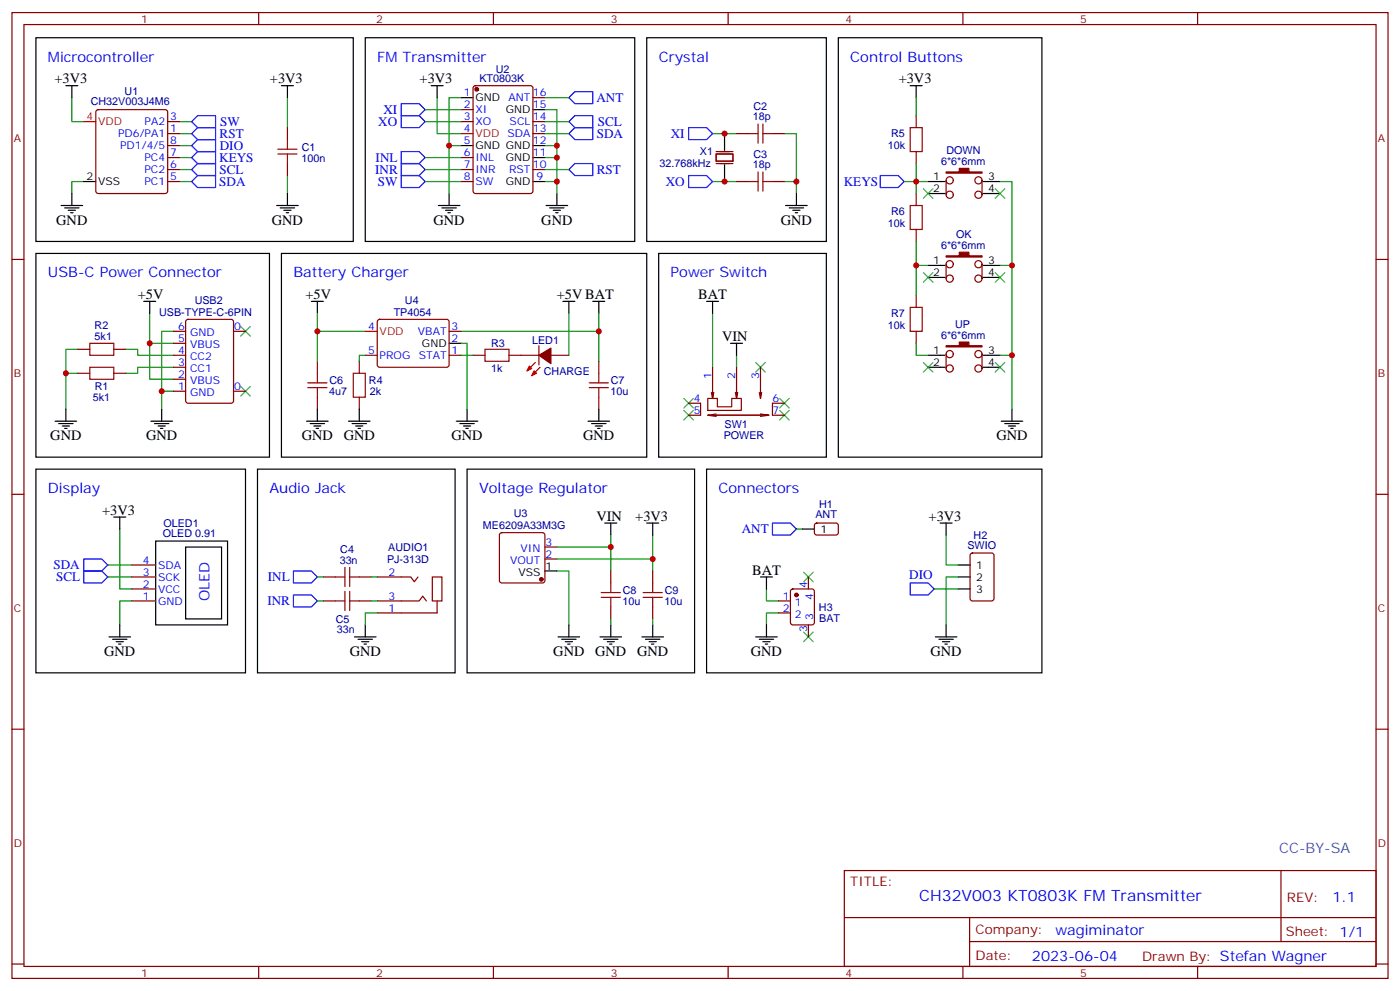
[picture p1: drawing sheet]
<svg xmlns="http://www.w3.org/2000/svg" width="412mm" height="292mm" viewBox="0 0 412 292" stroke-linecap="round" stroke-linejoin="round" font-family="sans-serif">
<g fill="none" stroke="#870000" stroke-width=".35">
<path d="M3.5 3.7h405.4v284.3h-405.4zM7.1 7.2h398.2v277.3h-398.2zM76.2 3.7v3.5M145.3 3.7v3.5M214.5 3.7v3.5M283.6 3.7v3.5M352.8 3.7v3.5M28.5 32.5l.4-.2h19.8l.5 .2 .2 .5v23.3l-.2 .5-.5 .2h-19.8l-.5-.3-.2-.4v-23.3zM49.4 39.3h3.5M49.4 35.8h3.5M84.7 37.6v3.5M135.8 35.8h3.5"/>
<path d="M135.8 32.3h3.5M139.6 25.4l.5-.2h16.2l.6 .5 .1 30.6-.5 .6-16.4 .1-.7-.5-.1-30.6zM157 39.3h3.5M157 35.8h3.5M157 28.8h3.5M217 39.3h3.5M227.5 39.3h3.6M269.9 34v3.6M49.4 53.4h3.5M49.4 49.9h3.5M49.4 46.4h3.5M49.4 42.9h3.5"/>
<path d="M84.7 48.2v3.5M135.8 53.4h3.5M135.8 49.9h3.5M135.8 46.4h3.5M157 49.9h3.5M211 45.3h4.9v2.1h-4.9zM211 44.6h4.9M211 48.2h4.9M217 53.4h3.5M227.5 53.4h3.6M269.9 44.6v3.6M269.9 57v3.5"/>
<path d="M278.7 53.1v4.2M289.3 53.1v4.2M3.5 76.4h3.6M269.9 67.6v3.5M278.7 77.8v4.2M289.3 77.8v4.2M405.3 76.4h3.6M51.2 97.5h3.5M54.9 94.2l.5-.2h12.7l.6 .4 .1 23.6-.5 .7h-12.9l-.7-.5v-23.5zM68.8 97.5h3.5M111.4 94.2l.4-.2 20.1 .1 .4 .6-.1 13-.6 .4h-20l-.5-.7v-12.7zM132.3 97.5h3.5"/>
<path d="M269.9 87v3.5M269.9 97.5v3.6M22.9 109.9h3.6M22.9 102.8h3.6M33.5 109.9h3.5M33.5 102.8h3.5M51.2 104.6h3.5M51.2 115.2h3.5M51.2 111.7h3.5M51.2 108.1h3.5M51.2 101.1h3.5M68.8 115.2h3.5"/>
<path d="M93.5 106.4v3.5M93.5 116.9v3.6M105.8 106.4v3.5M105.8 116.9v3.6M107.6 104.6h3.5M132.3 104.6h3.5M139.3 104.6h3.6M149.9 104.6h8.8M158.7 101.8v5.6M162.3 104.6h5.3M176.4 106.4v3.5M176.4 116.9v3.6"/>
<path d="M202.8 118.7h3.6v3.5h-3.6M208.5 117.3h2.8v2.5h4.2v-2.5h2.9v3.5h-9.9zM209.5 115.5l.4 1.8M209.9 108.1v9.2l.4-1.8M216.6 115.5l.4 1.8M217 108.1v9.2l.3-1.8M223.7 115.5l.3 1.8M224 108.1v9.2l.4-1.8M231.1 118.7h-3.6v3.5h3.6M278.7 104.2v4.3M289.3 104.2v4.3M211 121.9l-2.5 .3"/>
<path d="M224 122.2h-15.5l2.5 .4M224 121.9l2.5 .3h-16.6M226.5 122.2l-2.5 .4M3.5 145.5h3.6M147.3 157l.5-.2h12l.5 .2 .2 .5v13.4l-.2 .5-.5 .2h-12l-.5-.2-.2-.5v-13.4zM240.1 154.2l.5-.2h5.9l.4 .7v2.4l-.7 .4-5.9-.1-.4-.6v-2.1zM405.3 145.5h3.6M38.8 176.9h7.1M38.8 169.9h7.1M38.8 173.4h7.1M38.8 166.3h7.1M95.2 176.9h3.6"/>
<path d="M95.2 169.9h3.6M105.8 176.9h3.6M105.8 169.9h3.6M111.1 176.9h12.4l1-1.4 1.1 1.4M111.1 169.9h9.9l1.1 1.4 1-1.4M127.4 169.9h2.8v7h-2.8zM128.8 176.9v3.5h-17.7M160.5 164.6h3.5M160.5 161h3.5M179.9 168.1v3.5M179.9 178.7v3.5M192.3 168.1v3.5"/>
<path d="M192.3 178.7v3.5M229.3 176.9h3.5M233.1 173.6l.4-.2h5.7l.6 .4 .1 9.5-.5 .6-5.9 .1-.6-.5-.1-9.4zM238.1 169.9v3.5M286 163l.5-.2h5.6l.7 .4v13l-.5 .7h-5.8l-.7-.4v-13zM229.3 180.4h3.5M238.1 184v3.5M3.5 214.7h3.6M405.3 214.7h3.6M248.7 256.3h156.6v28.2h-156.6zM377.3 256.3v20.9M248.7 270.1h156.5"/>
<path d="M285.6 277.2h119.6M285.6 270.1v14.2M3.5 283.8h3.6M76.2 284.5v3.5M145.3 284.5v3.5M214.5 284.5v3.5M283.6 284.5v3.5M352.8 284.5v3.5M405.3 283.8h3.6"/>
<circle cx="279.8" cy="53.1" r="1.06"/>
<circle cx="279.8" cy="57.3" r="1.06"/>
<circle cx="288.2" cy="57.3" r="1.06"/>
<circle cx="288.2" cy="53.1" r="1.06"/>
<circle cx="279.8" cy="77.8" r="1.06"/>
<circle cx="288.2" cy="77.8" r="1.06"/>
<circle cx="279.8" cy="82" r="1.06"/>
<circle cx="288.2" cy="82" r="1.06"/>
<circle cx="279.8" cy="104.2" r="1.06"/>
<circle cx="279.8" cy="108.5" r="1.06"/>
<circle cx="288.2" cy="104.2" r="1.06"/>
<circle cx="288.2" cy="108.5" r="1.06"/>
</g>
<g fill="none" stroke="#000" stroke-width=".35">
<path d="M10.6 11.1h93.5v60h-93.5zM107.6 11.1h79.4v60h-79.4zM190.5 11.1h52.9v60h-52.9zM246.9 11.1h60v123.5h-60zM19.4 25.2h3.5M21.2 25.2v3.6M82.9 25.2h3.5M84.7 25.2v3.6M127 25.2h3.5M128.8 25.2v3.6M135.8 28.8h3.5M157 32.3h3.5"/>
<path d="M213.4 39.3v5M268.1 25.2h3.5M269.9 25.2v3.6M21.2 57v3.5M24.7 53.4h3.5M84.7 57v3.5M132.3 57v3.5M135.8 42.9h3.5M157 53.4h3.5M157 42.9h3.5M157 46.4h3.5M164 57v3.5"/>
<path d="M213.4 48.5v4.9M234.6 57v3.5M273.4 53.4h4.9M273.4 57h4.9M289.6 53.4h5M289.6 57h5M10.6 74.6h68.8v60h-68.8zM18 60.5h6.3M19 61.2h4.3M20.1 61.9h2.1M20.8 62.6h.7M81.5 60.5h6.3"/>
<path d="M82.5 61.2h4.3M82.9 74.6h107.6v60h-107.6zM83.6 61.9h2.1M84.3 62.6h.7M129.1 60.5h6.4M130.2 61.2h4.2M131.2 61.9h2.1M131.9 62.6h.7M160.9 60.5h6.3M161.9 61.2h4.3M163 61.9h2.1M163.7 62.6h.7"/>
<path d="M194 74.6h49.4v60h-49.4zM231.4 60.5h6.4M232.5 61.2h4.2M233.5 61.9h2.2M234.2 62.6h.7M273.4 78.1h4.9M289.6 78.1h5M42.3 88.7h3.6M44.1 88.7v3.6M91.7 88.7h3.5M93.5 88.7v3.6M165.8 88.7h3.5"/>
<path d="M167.6 88.7v3.6M174.6 88.7h3.6M176.4 88.7v3.6M208.1 88.7h3.6M209.9 88.7v3.6M273.4 81.7h4.9M289.6 81.7h5M132.3 101.1h3.5M215.2 101.1h3.5M217 101.1v3.5M273.4 104.6h4.9M273.4 108.1h4.9"/>
<path d="M289.6 104.6h5M289.6 108.1h5M10.6 138.1h61.7v60h-61.7zM16.2 124h6.4M17.3 124.7h4.2M18.3 125.4h2.2M19 126.1h.8M19.4 120.5v3.5M44.4 124h6.4M45.5 124.7h4.2M46.6 125.4h2.1M47.3 126.1h.7"/>
<path d="M47.6 120.5v3.5M75.8 138.1h58.3v60h-58.3zM90.3 124h6.4M91.4 124.7h4.2M92.4 125.4h2.1M93.1 126.1h.7M93.5 120.5v3.5M102.7 124h6.3M103.7 124.7h4.2M104.8 125.4h2.1M105.5 126.1h.7M105.8 120.5v3.5"/>
<path d="M134.4 124h6.4M135.5 124.7h4.2M136.5 125.4h2.1M137.2 126.1h.7M137.6 138.1h67v60h-67zM137.6 120.5v3.5M173.2 124h6.4M174.3 124.7h4.2M175.3 125.4h2.1M176 126.1h.7M176.4 120.5v3.5M208.1 138.1h98.8v60h-98.8z"/>
<path d="M294.9 124h6.4M296 124.7h4.2M297 125.4h2.2M297.7 126.1h.7M298.1 120.5v3.5M33.5 152.2h3.5M35.3 152.2v3.6M45.9 159.3h21.1v24.7h-21.1zM178.2 154h3.5M179.9 154v3.5M190.5 154h3.5M192.3 154v3.5"/>
<path d="M236.4 155.8h3.5M276.9 154h3.6M278.7 154v3.5M54.7 161h10.6v21.2h-10.6zM160.5 168.1h3.5M224 169.9h3.5M225.8 169.9v3.5M282.2 173.4h3.6M282.2 166.3h3.6M282.2 169.9h3.6M32.1 187.5h6.4M33.2 188.2h4.2"/>
<path d="M34.2 188.9h2.1M34.9 189.6h.7M35.3 184v3.5M104.4 187.5h6.4M105.5 188.2h4.2M106.5 188.9h2.2M107.2 189.6h.7M107.6 184v3.5M164.4 187.5h6.3M165.5 188.2h4.2M166.5 188.9h2.1M167.2 189.6h.7"/>
<path d="M167.6 184v3.5M176.7 187.5h6.4M177.8 188.2h4.2M178.9 188.9h2.1M179.6 189.6h.7M179.9 184v3.5M189.1 187.5h6.3M190.1 188.2h4.3M191.2 188.9h2.1M191.9 189.6h.7M192.3 184v3.5M222.6 187.5h6.4"/>
<path d="M223.7 188.2h4.2M224.7 188.9h2.1M225.4 189.6h.7M225.8 184v3.5M275.5 187.5h6.4M276.6 188.2h4.2M277.6 188.9h2.2M278.3 189.6h.7M278.7 184v3.5"/>
</g>
<g fill="none" stroke="#008700" stroke-width=".35">
<path d="M21.2 28.8v7h3.5M52.9 35.8h3.5M52.9 39.3h3.5M84.7 28.8v8.8M125.2 35.8h10.6M125.2 32.3h10.6M128.8 28.8v10.5h7M135.8 28.8h-3.5v28.2M160.5 32.3h3.5v24.7M160.5 35.8h7.1M160.5 39.3h7.1M160.5 28.8h7.1"/>
<path d="M209.9 39.3h7.1M231.1 39.3h3.5v17.7M269.9 28.8v5.2M24.7 53.4h-3.5v3.6M52.9 46.4h3.5M52.9 42.9h3.5M52.9 49.9h3.5M52.9 53.4h3.5M84.7 51.7v5.3M125.2 46.4h10.6M125.2 49.9h10.6M125.2 53.4h10.6"/>
<path d="M132.3 42.9h3.5M160.5 46.4h3.5M160.5 42.9h3.5M160.5 49.9h7.1M160.5 53.4h3.5M209.9 53.4h7.1M231.1 53.4h3.5M266.3 53.4h7.1M269.9 48.2v8.8M294.6 53.4h3.5v67.1M269.9 71.1v15.9M269.9 78.1h3.5"/>
<path d="M294.6 78.1h3.5M44.1 92.3v19.4h7.1M51.2 97.5h-3.6v23M93.5 97.5h14.1M93.5 92.3v14.1M135.8 97.5h40.6v8.9M167.6 92.3v12.3M176.4 92.3v5.2M209.9 92.3v15.8M19.4 109.9h3.5M22.9 102.8h-3.5v17.7M37 102.8h3.6v1.8h10.6"/>
<path d="M44.1 101.1h7.1M47.6 115.2h3.6M51.2 108.1h-10.6v1.8h-3.6M107.6 104.6h-1.8v1.8M135.8 101.1h1.8v19.4M135.8 104.6h3.5M217 104.6v3.5M269.9 101.1v3.5h3.5M294.6 104.6h3.5M35.3 155.8v17.6h3.5M179.9 157.5v10.6M192.3 157.5v10.6"/>
<path d="M234.6 155.8h1.8M278.7 157.5v8.8h3.5M31.7 169.9h7.1M31.7 166.3h7.1M38.8 176.9h-3.5v7.1M93.5 176.9h1.7M93.5 169.9h1.7M109.4 176.9h1.7M109.4 169.9h1.7M164 168.1h3.6v15.9M164 164.6h28.3M164 161h15.9"/>
<path d="M225.8 173.4v3.5h3.5M275.2 173.4h7M282.2 169.9h-3.5v14.1M111.1 180.4h-3.5v3.6M179.9 182.2v1.8M192.3 182.2v1.8M229.3 180.4h-3.5v3.6"/>
</g>
<g fill="none" stroke="#a10000" stroke-width=".35">
<path d="M220.5 39.3h2.8M223.3 36.5v5.7M224.7 36.5v5.7M224.7 39.3h2.8M268.1 37.6h3.5v7h-3.5zM81.8 45.3h5.7M81.8 43.9h5.7M84.7 41.1v2.8M84.7 45.3v2.9M220.5 53.4h2.8M223.3 50.6v5.7M224.7 50.6v5.7"/>
<path d="M224.7 53.4h2.8M268.1 60.5h3.5v7.1h-3.5zM268.1 90.5h3.5v7h-3.5zM26.5 108.1h7v3.6h-7zM26.5 101.1h7v3.5h-7zM90.7 112.7h5.6M90.7 114.1h5.6M93.5 109.9v2.8M93.5 114.1v2.8M104.1 109.9h3.5v7h-3.5zM142.9 102.8h7v3.6h-7zM173.6 112.7h5.6"/>
<path d="M173.6 114.1h5.6M176.4 109.9v2.8M176.4 114.1v2.8M98.8 169.9h2.8M98.8 176.9h2.8M101.6 167v5.7M101.6 174.1v5.6M103 167v5.7M103 174.1v5.6M103 169.9h2.8M103 176.9h2.8M177.1 174.4h5.6"/>
<path d="M177.1 175.9h5.6M179.9 171.6v2.8M179.9 175.9v2.8M189.4 174.4h5.7M189.4 175.9h5.7M192.3 171.6v2.8M192.3 175.9v2.8"/>
</g>
<g fill="none" stroke="#00f" stroke-width=".35">
<path d="M56.4 35.8l1.8-1.8h5.3v3.6h-5.3zM56.4 39.3l1.8-1.7h5.3v3.5h-5.3zM118.2 30.5h5.3l1.7 1.8-1.7 1.7h-5.3zM118.2 34h5.3l1.7 1.8-1.7 1.8h-5.3zM167.6 35.8l1.7-1.8h5.3v3.6h-5.3zM167.6 39.3l1.7-1.7h5.3v3.5h-5.3zM167.6 28.8l1.7-1.8h5.3v3.5h-5.3zM202.8 37.6h5.3l1.8 1.7-1.8 1.8h-5.3zM56.4 46.4l1.8-1.8h5.3v3.6h-5.3zM56.4 42.9l1.8-1.8h5.3v3.5h-5.3zM56.4 49.9l1.8-1.7h5.3v3.5h-5.3zM56.4 53.4l1.8-1.7h5.3v3.5h-5.3z"/>
<path d="M118.2 44.6h5.3l1.7 1.8-1.7 1.8h-5.3zM118.2 48.2h5.3l1.7 1.7-1.7 1.8h-5.3zM118.2 51.7h5.3l1.7 1.7-1.7 1.8h-5.3zM167.6 49.9l1.7-1.7h5.3v3.5h-5.3zM202.8 51.7h5.3l1.8 1.7-1.8 1.8h-5.3zM259.3 51.7h5.3l1.7 1.7-1.7 1.8h-5.3zM227.5 154h5.3l1.8 1.8-1.8 1.7h-5.3zM24.7 168.1h5.3l1.7 1.8-1.7 1.7h-5.3zM24.7 164.6h5.3l1.7 1.7-1.7 1.8h-5.3zM86.4 168.1h5.3l1.8 1.8-1.8 1.7h-5.3zM86.4 175.2h5.3l1.8 1.7-1.8 1.8h-5.3zM268.1 171.6h5.3l1.8 1.8-1.8 1.8h-5.3z"/>
</g>
<path d="M24.7 35.8h3.5M135.8 39.3h3.5M107.6 97.5h3.5M157.7 106.7l-2.5 2.5M159.1 108.1l-2.5 2.5" fill="none" stroke="#f00" stroke-width=".35"/>
<circle cx="140.4" cy="26.3" r=".35" fill="none" stroke="#870000" stroke-width=".71"/>
<g fill="none" stroke="#3c3" stroke-width=".35">
<path d="M272 55.6l2.8 2.8M274.8 55.6l-2.8 2.8M293.2 55.6l2.8 2.8M296 55.6l-2.8 2.8M70.9 96.1l2.8 2.9M73.7 96.1l-2.8 2.9M272 80.3l2.8 2.8M274.8 80.3l-2.8 2.8M293.2 80.3l2.8 2.8M296 80.3l-2.8 2.8M70.9 113.8l2.8 2.8M73.7 113.8l-2.8 2.8"/>
<path d="M201.4 117.3l2.9 2.8M204.3 117.3l-2.9 2.8M222.6 106.7l2.8 2.8M225.4 106.7l-2.8 2.8M229.7 117.3l2.8 2.8M232.5 117.3l-2.8 2.8M272 106.7l2.8 2.8M274.8 106.7l-2.8 2.8M293.2 106.7l2.8 2.8M296 106.7l-2.8 2.8M201.4 120.8l2.9 2.8M204.3 120.8l-2.9 2.8"/>
<path d="M229.7 120.8l2.8 2.8M232.5 120.8l-2.8 2.8M236.7 168.5l2.8 2.8M239.5 168.5l-2.8 2.8M236.7 186.1l2.8 2.8M239.5 186.1l-2.8 2.8"/>
</g>
<g fill="#870000" stroke="#870000" stroke-width=".35">
<path d="M158.7 104.6l3.6-2.1v4.6z"/>
<path d="M278.7 50.6h3.9v-1h2.8v1h3.9v.4h-10.6z"/>
<path d="M278.7 75.3h3.9v-1h2.8v1h3.9v.4h-10.6z"/>
<path d="M278.7 101.8h3.9v-1.1h2.8v1.1h3.9v.3h-10.6z"/>
<circle cx="234.6" cy="175.2" r=".53"/>
<circle cx="159.5" cy="170.6" r=".53"/>
</g>
<g fill="#f00" stroke="#f00" stroke-width=".35">
<path d="M155.9 107.8l.7 .7-1.4 .7z"/>
<path d="M157.3 109.2l.7 .7-1.4 .7z"/>
</g>
<g fill="#c00">
<circle cx="132.3" cy="42.9" r=".88"/>
<circle cx="164" cy="42.9" r=".88"/>
<circle cx="164" cy="46.4" r=".88"/>
<circle cx="164" cy="53.4" r=".88"/>
<circle cx="234.6" cy="53.4" r=".88"/>
<circle cx="93.5" cy="97.5" r=".88"/>
<circle cx="19.4" cy="109.9" r=".88"/>
<circle cx="47.6" cy="115.2" r=".88"/>
<circle cx="44.1" cy="101.1" r=".88"/>
<circle cx="176.4" cy="97.5" r=".88"/>
<circle cx="213.4" cy="53.4" r=".88"/>
<circle cx="213.4" cy="39.3" r=".88"/>
<circle cx="192.3" cy="164.6" r=".88"/>
<circle cx="179.9" cy="161" r=".88"/>
<circle cx="269.9" cy="53.4" r=".88"/>
<circle cx="269.9" cy="78.1" r=".88"/>
<circle cx="298.1" cy="78.1" r=".88"/>
<circle cx="298.1" cy="104.6" r=".88"/>
</g>
<text font-size="4.6" fill="#00f" x="270.8" y="265.3">CH32V003 KT0803K FM Transmitter</text>
<g font-size="4.2" fill="#00f">
<text x="14.1" y="18.2">Microcontroller</text>
<text x="111.1" y="18.2">FM Transmitter</text>
<text x="194" y="18.2">Crystal</text>
<text x="250.5" y="18.2">Control Buttons</text>
<text x="14.1" y="81.7">USB-C Power Connector</text>
<text x="86.4" y="81.7">Battery Charger</text>
<text x="197.6" y="81.7">Power Switch</text>
<text x="14.1" y="145.2">Display</text>
<text x="79.4" y="145.2">Audio Jack</text>
<text x="141.1" y="145.2">Voltage Regulator</text>
<text x="211.7" y="145.2">Connectors</text>
<text x="61.7" y="176.9" transform="rotate(-90 61.7 176.9)">OLED</text>
<text x="392.5" y="265.6">1.1</text>
<text x="310.9" y="275.1">wagiminator</text>
<text x="304" y="282.9">2023-06-04</text>
</g>
<g font-size="4.2">
<text x="16" y="24.5">+3V3</text>
<text x="79.5" y="24.5">+3V3</text>
<text x="123.6" y="24.5">+3V3</text>
<text x="264.7" y="24.5">+3V3</text>
<text x="16.6" y="66.1">GND</text>
<text x="80.1" y="66.1">GND</text>
<text x="127.7" y="66.1">GND</text>
<text x="159.5" y="66.1">GND</text>
<text x="230" y="66.1">GND</text>
<text x="40.6" y="88">+5V</text>
<text x="90" y="88">+5V</text>
<text x="164" y="88">+5V BAT</text>
<text x="205.7" y="88">BAT</text>
<text x="212.7" y="100.4">VIN</text>
<text x="14.8" y="129.6">GND</text>
<text x="43" y="129.6">GND</text>
<text x="88.9" y="129.6">GND</text>
<text x="101.2" y="129.6">GND</text>
<text x="133" y="129.6">GND</text>
<text x="171.8" y="129.6">GND</text>
<text x="293.5" y="129.6">GND</text>
<text x="30.1" y="151.5">+3V3</text>
<text x="175.7" y="153.3">VIN</text>
<text x="187.1" y="153.3">+3V3</text>
<text x="273.6" y="153.3">+3V3</text>
<text x="221.5" y="169.2">BAT</text>
<text x="30.7" y="193.1">GND</text>
<text x="103" y="193.1">GND</text>
<text x="163" y="193.1">GND</text>
<text x="175.3" y="193.1">GND</text>
<text x="187.7" y="193.1">GND</text>
<text x="221.2" y="193.1">GND</text>
<text x="274.1" y="193.1">GND</text>
</g>
<text font-size="4.2" fill="#0099b0" x="376.8" y="251">CC-BY-SA</text>
<g font-size="3.9" fill="#00f">
<text x="112.9" y="33.6">XI</text>
<text x="175.7" y="30">ANT</text>
<text x="64.7" y="40.6">RST</text>
<text x="64.9" y="37.1">SW</text>
<text x="111.4" y="37.1">XO</text>
<text x="175.8" y="40.6">SDA</text>
<text x="176.1" y="37.1">SCL</text>
<text x="197.6" y="40.6">XI</text>
<text x="64.6" y="47.7">KEYS</text>
<text x="64.7" y="44.1">DIO</text>
<text x="110.6" y="47.7">INL</text>
<text x="64.6" y="51.2">SCL</text>
<text x="110.5" y="51.2">INR</text>
<text x="175.8" y="51.2">RST</text>
<text x="64.6" y="54.7">SDA</text>
<text x="111.3" y="54.7">SW</text>
<text x="196.1" y="54.7">XO</text>
<text x="248.6" y="54.6">KEYS</text>
<text x="218.5" y="157">ANT</text>
<text x="15.7" y="167.5">SDA</text>
<text x="16.5" y="171.1">SCL</text>
<text x="78.9" y="171.1">INL</text>
<text x="267.8" y="170.5">DIO</text>
<text x="78.8" y="178.2">INR</text>
</g>
<g font-size="3.9" fill="#800">
<text x="250.5" y="260.9">TITLE:</text>
<text x="379.1" y="265.6">REV:</text>
<text x="287.4" y="275.1">Company:</text>
<text x="378.7" y="275.7">Sheet: 1/1</text>
<text x="287.4" y="282.8">Date:</text>
<text x="336.4" y="282.8">Drawn By: Stefan Wagner</text>
</g>
<g font-size="3.2" fill="#800">
<text x="41.6" y="6.7">1</text>
<text x="110.8" y="6.7">2</text>
<text x="179.9" y="6.7">3</text>
<text x="249.1" y="6.7">4</text>
<text x="318.2" y="6.7">5</text>
<text x="4.1" y="41.8">A</text>
<text x="405.9" y="41.8">A</text>
<text x="4.1" y="110.9">B</text>
<text x="405.9" y="110.9">B</text>
<text x="4.1" y="180.1">C</text>
<text x="405.9" y="180.1">C</text>
<text x="4.1" y="249.2">D</text>
<text x="405.9" y="249.2">D</text>
<text x="41.6" y="287.5">1</text>
<text x="110.8" y="287.5">2</text>
<text x="179.9" y="287.5">3</text>
<text x="249.1" y="287.5">4</text>
<text x="318.2" y="287.5">5</text>
</g>
<g font-size="3.2" fill="#000080">
<text x="146.1" y="21.5">U2</text>
<text x="36.7" y="27.8">U1</text>
<text x="141.2" y="24.3">KT0803K</text>
<text x="26.7" y="31">CH32V003J4M6</text>
<text x="221.8" y="35.5">18p</text>
<text x="221.9" y="32.3">C2</text>
<text x="262.5" y="40.4">R5</text>
<text x="88.8" y="47.6">100n</text>
<text x="88.9" y="44.4">C1</text>
<text x="206.2" y="45.7">X1</text>
<text x="221.9" y="46.4">C3</text>
<text x="261.5" y="44">10k</text>
<text x="278.8" y="45.4">DOWN</text>
<text x="194.3" y="49.3">32.768kHz</text>
<text x="221.8" y="49.6">18p</text>
<text x="277.2" y="48.6">6*6*6mm</text>
<text x="262.5" y="63.4">R6</text>
<text x="261.5" y="66.9">10k</text>
<text x="281.7" y="70.1">OK</text>
<text x="277.2" y="73.3">6*6*6mm</text>
<text x="57.3" y="89.6">USB2</text>
<text x="119.3" y="89.5">U4</text>
<text x="46.9" y="93.1">USB-TYPE-C-6PIN</text>
<text x="116" y="93.1">TP4054</text>
<text x="262.5" y="93.4">R7</text>
<text x="27.9" y="100">5k1</text>
<text x="27.9" y="96.8">R2</text>
<text x="156.8" y="101.2">LED1</text>
<text x="261.5" y="96.9">10k</text>
<text x="277.2" y="99.7">6*6*6mm</text>
<text x="281.3" y="96.5">UP</text>
<text x="144.7" y="102.2">R3</text>
<text x="97" y="113.1">C6</text>
<text x="108.7" y="113.2">R4</text>
<text x="144.7" y="109.6">1k</text>
<text x="160.2" y="110.3">CHARGE</text>
<text x="179.9" y="113.1">C7</text>
<text x="27.3" y="118.1">5k1</text>
<text x="27.9" y="114.9">R1</text>
<text x="96.9" y="116.3">4u7</text>
<text x="109" y="116.3">2k</text>
<text x="179.8" y="116.3">10u</text>
<text x="213.4" y="126">SW1</text>
<text x="213.2" y="129.2">POWER</text>
<text x="241.3" y="149.5">H1</text>
<text x="48.1" y="155">OLED1</text>
<text x="142.2" y="155.8">ME6209A33M3G</text>
<text x="151.4" y="152.3">U3</text>
<text x="240.2" y="152.6">ANT</text>
<text x="47.9" y="158.2">OLED 0.91</text>
<text x="285" y="161.7">SWIO</text>
<text x="286.8" y="158.6">H2</text>
<text x="100.1" y="166">33n</text>
<text x="100.2" y="162.8">C4</text>
<text x="114" y="165.7">PJ-313D</text>
<text x="114.4" y="162.2">AUDIO1</text>
<text x="183.4" y="178">10u</text>
<text x="183.5" y="174.9">C8</text>
<text x="195.7" y="178">10u</text>
<text x="195.8" y="174.9">C9</text>
<text x="241.3" y="179.8">H3</text>
<text x="98.9" y="183.3">C5</text>
<text x="241.3" y="183">BAT</text>
<text x="99.2" y="186.5">33n</text>
</g>
<g font-size="3.2" fill="#00f">
<text x="136.6" y="28.4">1</text>
<text x="149.8" y="29.8">ANT</text>
<text x="157" y="28.4">16</text>
<text x="50.1" y="35.5">3</text>
<text x="136.6" y="31.9">2</text>
<text x="136.6" y="35.5">3</text>
<text x="140.1" y="33.3">XI</text>
<text x="157" y="35.5">14</text>
<text x="157" y="31.9">15</text>
<text x="34.8" y="40.4">PD6/PA1</text>
<text x="42.6" y="36.9">PA2</text>
<text x="50.1" y="39">1</text>
<text x="136.6" y="39">4</text>
<text x="140.1" y="36.9">XO</text>
<text x="149.5" y="40.4">SDA</text>
<text x="150.1" y="36.9">SCL</text>
<text x="157" y="39">13</text>
<text x="35.4" y="43.9">PD1/4/5</text>
<text x="42.5" y="47.4">PC4</text>
<text x="50.1" y="46">7</text>
<text x="50.1" y="42.5">8</text>
<text x="136.6" y="42.5">5</text>
<text x="136.6" y="46">6</text>
<text x="140.1" y="47.4">INL</text>
<text x="157" y="46">11</text>
<text x="157" y="42.5">12</text>
<text x="42.5" y="51">PC2</text>
<text x="50.1" y="53.1">5</text>
<text x="50.1" y="49.6">6</text>
<text x="136.6" y="49.6">7</text>
<text x="136.6" y="53.1">8</text>
<text x="140.1" y="51">INR</text>
<text x="149.9" y="51">RST</text>
<text x="157" y="49.6">10</text>
<text x="158" y="53.1">9</text>
<text x="42.5" y="54.5">PC1</text>
<text x="140.1" y="54.5">SW</text>
<text x="52.5" y="100.7">5</text>
<text x="52.5" y="97.2">6</text>
<text x="56" y="99">GND</text>
<text x="69" y="97.2">0</text>
<text x="108.4" y="97.2">4</text>
<text x="123.1" y="98.6">VBAT</text>
<text x="133" y="100.7">2</text>
<text x="133" y="97.2">3</text>
<text x="52.5" y="107.8">3</text>
<text x="52.5" y="104.2">4</text>
<text x="56" y="106">CC2</text>
<text x="56" y="102.5">VBUS</text>
<text x="108.4" y="104.2">5</text>
<text x="111.8" y="105.7">PROG</text>
<text x="123.3" y="105.7">STAT</text>
<text x="133" y="104.2">1</text>
<text x="52.5" y="111.3">2</text>
<text x="56" y="113.1">VBUS</text>
<text x="56" y="109.5">CC1</text>
<text x="209.5" y="111.7" transform="rotate(-90 209.5 111.7)">1</text>
<text x="216.6" y="111.7" transform="rotate(-90 216.6 111.7)">2</text>
<text x="223.7" y="111.7" transform="rotate(-90 223.7 111.7)">3</text>
<text x="52.5" y="114.8">1</text>
<text x="56" y="116.6">GND</text>
<text x="69" y="114.8">0</text>
<text x="204.4" y="118.4">4</text>
<text x="227.5" y="118.4">6</text>
<text x="204.4" y="121.9">5</text>
<text x="227.5" y="121.9">7</text>
<text x="160.7" y="160.7">3</text>
<text x="42.1" y="166">4</text>
<text x="46.6" y="167.4">SDA</text>
<text x="150.3" y="166">VOUT</text>
<text x="153.3" y="162.5">VIN</text>
<text x="160.7" y="164.2">2</text>
<text x="42.1" y="173">2</text>
<text x="42.1" y="169.5">3</text>
<text x="46.6" y="170.9">SCK</text>
<text x="114.4" y="169.5">2</text>
<text x="237.8" y="173.2" transform="rotate(-90 237.8 173.2)">4</text>
<text x="42.1" y="176.6">1</text>
<text x="46.6" y="178">GND</text>
<text x="46.6" y="174.4">VCC</text>
<text x="114.4" y="176.6">3</text>
<text x="230.6" y="176.6">1</text>
<text x="234.1" y="178.3">1</text>
<text x="239.5" y="176.7" transform="rotate(-90 239.5 176.7)">4</text>
<text x="114.4" y="180.1">1</text>
<text x="230.6" y="180.1">2</text>
<text x="234.1" y="181.9">2</text>
<text x="239.5" y="182.7" transform="rotate(-90 239.5 182.7)">3</text>
<text x="237.8" y="186.2" transform="rotate(-90 237.8 186.2)">3</text>
</g>
<g font-size="3.2">
<text x="140.1" y="29.8">GND</text>
<text x="149" y="33.3">GND</text>
<text x="140.1" y="43.9">GND GND</text>
<text x="149" y="47.4">GND</text>
<text x="25.5" y="53.1">2</text>
<text x="274.9" y="53.1">1</text>
<text x="291" y="53.1">3</text>
<text x="28.9" y="54.5">VSS</text>
<text x="149" y="54.5">GND</text>
<text x="274.9" y="56.6">2</text>
<text x="291" y="56.6">4</text>
<text x="274.9" y="77.8">1</text>
<text x="291" y="77.8">3</text>
<text x="274.9" y="81.3">2</text>
<text x="291" y="81.3">4</text>
<text x="124.3" y="102.1">GND</text>
<text x="274.9" y="104.2">1</text>
<text x="274.9" y="107.8">2</text>
<text x="291" y="104.2">3</text>
<text x="291" y="107.8">4</text>
<text x="241.7" y="156.8">1</text>
<text x="160.7" y="167.7">1</text>
<text x="287.5" y="167.4">1</text>
<text x="152.7" y="169.5">VSS</text>
<text x="287.5" y="170.9">2</text>
<text x="287.5" y="174.4">3</text>
</g>
<g font-size="3.2" fill="#f00">
<text x="25.5" y="35.5">4</text>
<text x="28.9" y="36.9">VDD</text>
<text x="140.1" y="40.4">VDD</text>
<text x="111.8" y="98.6">VDD</text>
</g>
</svg>
